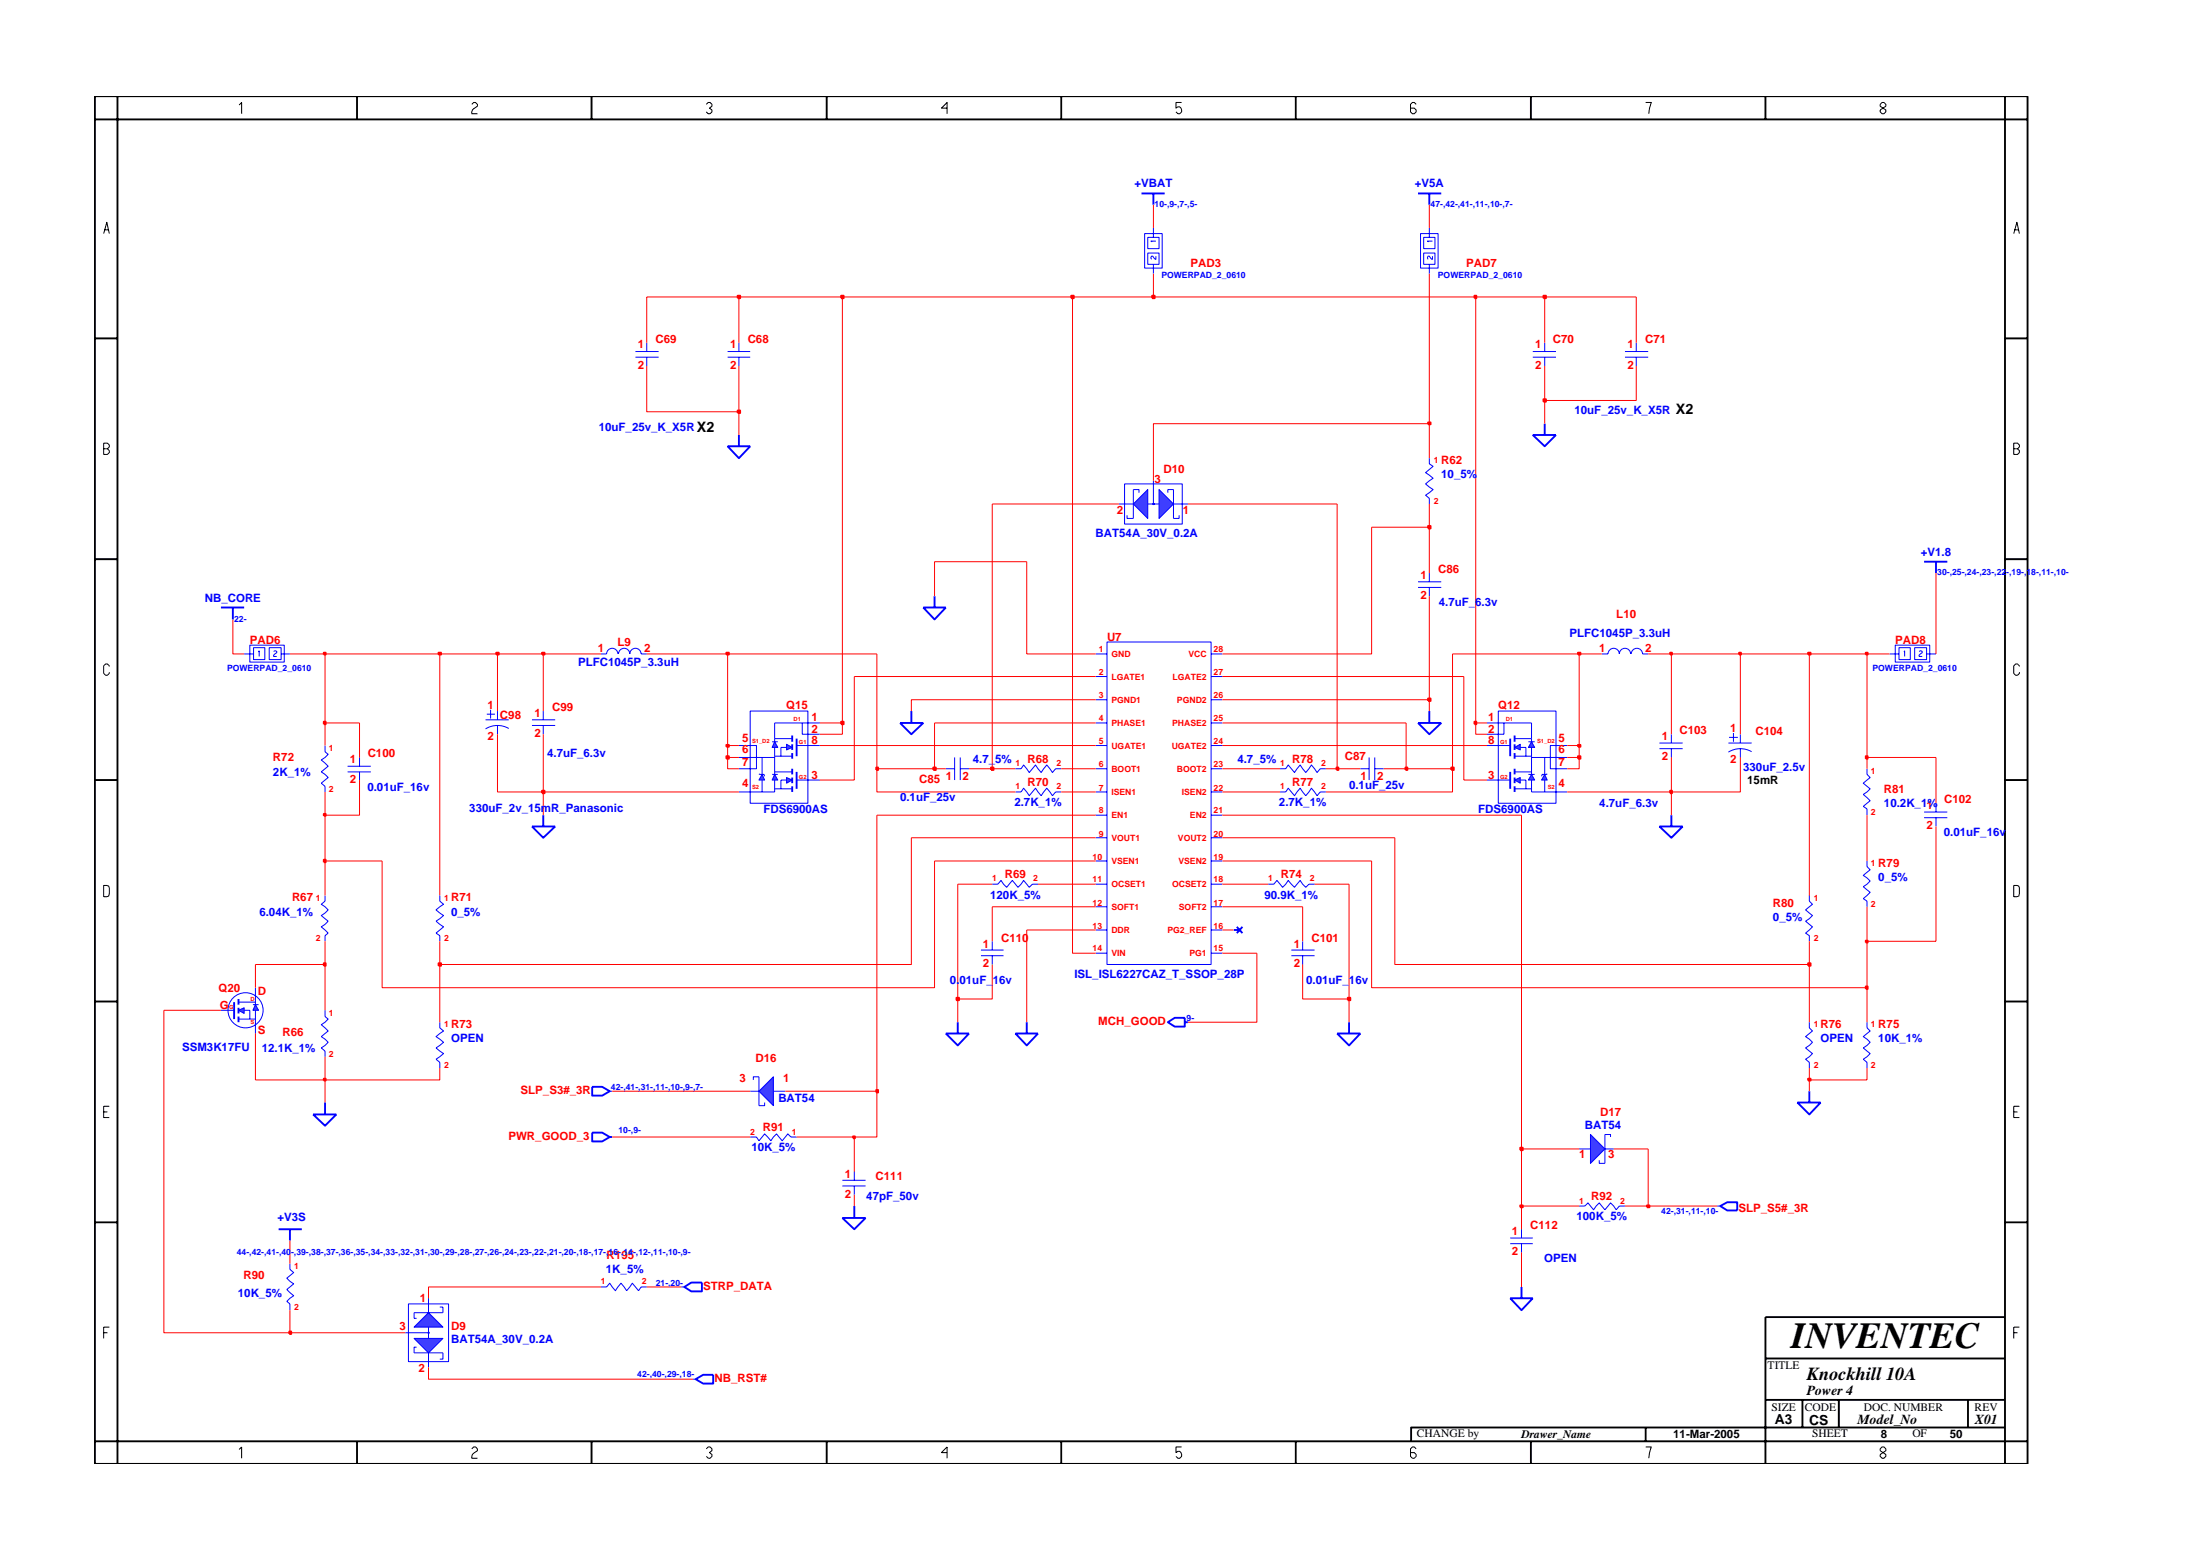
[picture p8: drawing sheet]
<svg xmlns="http://www.w3.org/2000/svg" width="297mm" height="210mm" viewBox="0 0 297 210" stroke-linecap="round" stroke-linejoin="round" font-family="sans-serif">
<path d="M154.5 31.5h2.4v4.7h-2.4zM155 32h1.5v1.6h-1.5zM155 34.1h1.5v1.6h-1.5zM155.7 30.8v1.2M155.7 35.7v1.2M156.1 32.5h-.7l.2 .1M156.1 34.6v.4l-.5-.4h-.1l-.1 .1 .1 .3" fill="none" stroke="#00f" stroke-width=".14"/>
<path d="M55.9 180.6h3.9l-1.9 2z" fill="#3c3cc8"/>
<path d="M55.9 180.6h3.9l-1.9 2z" fill="none" stroke="#00f" stroke-width=".14"/>
<path d="M55.9 179.1l2-1.9 1.9 1.9z" fill="#3c3cc8"/>
<path d="M54.7 179.9h3.2M55.9 179.1l2-1.9 1.9 1.9zM55.9 177.2h3.9M55.9 182.6h3.9" fill="none" stroke="#00f" stroke-width=".14"/>
<circle cx="57.9" cy="179.9" r=".08" fill="#3c3cc8"/>
<g fill="none" stroke="#00f" stroke-width=".14">
<path d="M255.1 88.3h1.3M255.9 87.1h4.6v2.3h-4.6zM256.4 87.4h1.5v1.6h-1.5zM257.1 88l.1-.2v.8M258.5 87.4h1.6v1.6h-1.6zM259.1 87.9l.3-.1 .1 .1v.2a.58 .58 0 0 0-.4 .5h.4M260.1 88.3h1.3M55.1 176h5.5v7.8h-5.5zM55.9 177.2v.7h.3M57.9 175.2v2M57.9 179.1v1.5M59.4 176.4h.4v.8"/>
<path d="M56.2 181.8h-.3v.8M57.9 182.6v1.9M59.8 182.6v.8h-.4"/>
<circle cx="57.9" cy="179.9" r=".08"/>
</g>
<path d="M191.5 97.6h3.1l-1.6 1.5zM193 96v1.6M242.7 148.8h3.1l-1.5 1.6zM244.3 147.3v1.5" fill="none" stroke="#00f" stroke-width=".25"/>
<path d="M155 66.1v3.9l-2-2z" fill="#3c3cc8"/>
<path d="M155 66.1v3.9l-2-2z" fill="none" stroke="#00f" stroke-width=".14"/>
<path d="M156.5 66.1l1.9 1.9-1.9 2z" fill="#3c3cc8"/>
<path d="M153 66.1v3.9M155.7 64.9v3.1M156.5 66.1l1.9 1.9-1.9 2zM158.4 66.1v3.9" fill="none" stroke="#00f" stroke-width=".14"/>
<circle cx="155.8" cy="68" r=".08" fill="#3c3cc8"/>
<g fill="none" stroke="#00f" stroke-width=".14">
<path d="M85.8 47.4h3.1M85.8 48.2h3.1M87.3 46.3v1.1M87.3 48.2v1.2M207 47.4h3.1M207 48.2h3.1M208.6 46.3v1.1M208.6 48.2v1.2M151.1 68h1.9M151.8 65.3h7.8v5.4h-7.8zM152.2 69.5v.5h.8M153 66.1h.8v.4"/>
<path d="M155 68h1.5M158.4 68h2M158.4 66.1h-.7v.4M159.2 69.5v.5h-.8M46.9 103.4h3.2M46.9 104.2h3.2M48.5 102.2v1.2M48.5 104.2v1.1M172.8 106.9h.8l.3-.5 .9 1 .7-1 .8 1 .8-1 .7 1 .5-.5h.7M244.3 120.8v.8l.4 .4-.9 .8 .9 .8-.9 .7 .9 .8-.9 .8 .5 .4v.7M252.1 138v.7l.4 .4-.9 .8 .9 .8-.9 .7 .9 .8-.9 .7 .5 .5v.7M101.3 147.3h1.2"/>
<path d="M102.5 145.3v3.9M104.4 147.3h1.6M39.1 170.5v.8l.6 .4-1 .8 1 .8-1 .7 1 .9-1 .7 .4 .4v.8"/>
<circle cx="155.8" cy="68" r=".08"/>
</g>
<path d="M137.1 139.5h3.1l-1.6 1.6zM138.6 138v1.5M166.6 125.5h.7M167 125.1l.8 .8M167.8 125.1l-.8 .8" fill="none" stroke="#00f" stroke-width=".25"/>
<path d="M102.5 147.3l1.9-2v3.9z" fill="#3c3cc8"/>
<g fill="none" stroke="#00f" stroke-width=".14">
<path d="M191.8 31.5h2.4v4.7h-2.4zM192.2 32h1.5v1.6h-1.5zM192.2 34.1h1.5v1.6h-1.5zM193 30.8v1.2M193 35.7v1.2M193.4 32.5h-.7l.2 .1M193.4 34.6v.4l-.4-.4h-.2l-.1 .1 .1 .3M191.5 78.5h3.1M191.5 79.3h3.1M193 61.8v.8l.5 .3-1 .9 1 .7-1 .8 1 .8-1 .7 .5 .5v.7M193 77.3v1.2M193 79.3v1.2"/>
<path d="M137.1 106.9h.8l.3-.5 .8 1 .8-1 .8 1 .7-1 .8 1 .4-.5h.8M259.8 109.6h3.1M259.8 110.3h3.1M261.4 108.4v1.2M261.4 110.3v1.2M43.9 120.8v.8l-.5 .4 .9 .8-.9 .8 .9 .7-.9 .8 .9 .8-.4 .4v.7M102.5 147.3l1.9-2v3.9zM102.5 145.3h-.8v.4M103.2 148.8v.4h-.7M113.7 159.3h3.2M115.3 158.1v1.2M113.7 160h3.2"/>
<path d="M115.3 160v1.2"/>
</g>
<path d="M191.5 26.1h3.1M193 26.1v1.5M99.8 58.7v1.5M98.2 60.2h3.1l-1.5 1.6zM29.8 82h3.2M31.4 82v1.6M203.9 99.7v2.4M157.7 138l.9-.6h1.4v1.1h-1.4zM160 138h.4" fill="none" stroke="#00f" stroke-width=".25"/>
<path d="M206.8 100.1l.4 .8h-.8z" fill="#3c3cc8"/>
<path d="M206.4 100.1h.8M206.8 100.1l.4 .8h-.8z" fill="none" stroke="#00f" stroke-width=".14"/>
<path d="M204.5 100.9l.8-.5v.8z" fill="#3c3cc8"/>
<path d="M204.5 99.7h2.3v.4M204.5 100.9l.8-.5v.8zM205.3 100.9h.7v1.2M206.8 100.9v1.2h-2.3" fill="none" stroke="#00f" stroke-width=".14"/>
<path d="M204.5 99.3v.8M204.5 100.4v.8M204.5 101.6v.8" fill="none" stroke="#00f" stroke-width=".25"/>
<path d="M208.6 104.5l.3 .8h-.8z" fill="#3c3cc8"/>
<path d="M206.8 97.6v2.1M208.6 104.5l.3 .8h-.8zM208.9 104.4l-.1 .1h-.6l-.1 .3" fill="none" stroke="#00f" stroke-width=".14"/>
<path d="M203.9 104.2v2.3" fill="none" stroke="#00f" stroke-width=".25"/>
<path d="M206.8 104.5l.4 .8h-.8z" fill="#3c3cc8"/>
<path d="M206.4 104.5h.8M206.8 104.5l.4 .8h-.8z" fill="none" stroke="#00f" stroke-width=".14"/>
<path d="M204.5 105.3l.8-.4v.8z" fill="#3c3cc8"/>
<g fill="none" stroke="#00f" stroke-width=".14">
<path d="M147.9 97.6h1.6M147.9 88.3h1.6M147.9 91.3h1.6M147.9 94.4h1.6M149.5 86.6h14v43.6h-14zM163.5 97.6h1.5M163.5 88.3h1.5M163.5 91.3h1.5M163.5 94.4h1.5M200.8 97.6h6M202.3 96h7.8v12.4h-7.8zM203.1 97.6v1.5h-2.3"/>
<path d="M233.5 99.5h1.1M234 98.9v1.2M235 99.1v1.2M134 119.3h.7l.5-.5 .7 .9 .8-.9 .7 .9 .8-.9 .8 .9 .4-.4h.8M147.9 100.6h1.6M147.9 106.9h1.6M147.9 103.7h1.6M147.9 119.3h1.6M147.9 110h1.6M147.9 113.1h1.6M147.9 116.2h1.6M163.5 100.6h1.5"/>
<path d="M163.5 106.9h1.5M163.5 103.7h1.5M163.5 119.3h1.5M163.5 110h1.5M163.5 113.1h1.5M163.5 116.2h1.5M200.8 105.3h3.1M200.8 100.6h3.1M204.5 105.3l.8-.4v.8zM204.5 106.5h2.3M204.5 104.2h2.3M205.3 105.3h.7v1.2"/>
<path d="M206.8 102.1v2.4M206.8 105.3v1.6h4.8M206.8 102.2h4.8M208.6 102.2v2.3M208.6 105.3v1.6M211.6 100.6h-2.3v3.1h2.3M233.4 100.3h3.1M235 101v1.2M236.5 101.4a3 3 0 0 0-3.1 .1M29.8 136.3h1.8M132.4 128.2h3.1M132.4 129h3.1"/>
<path d="M134 127v1.2M134 129v1.2M147.9 122.4h1.6M147.9 125.5h1.6M147.9 128.6h1.6M163.5 122.4h1.5M163.5 125.5h1.5M163.5 128.6h1.5M174.4 128.2h3.1M174.4 129h3.1M175.9 127v1.2M175.9 129v1.2"/>
</g>
<g fill="none" stroke="#00f" stroke-width=".25">
<path d="M207 58.7h3.1l-1.5 1.5zM208.6 57.2v1.5M71.8 111.5h3.2l-1.7 1.6zM73.3 110v1.5M204.5 103.7v.8M204.5 104.9v.8M204.5 106.1v.8M31.6 135.2v2.3M127.7 139.5h3.1l-1.5 1.6zM129.3 138v1.5M80 152.9h1.3l1 .5-1 .6h-1.3zM82.3 153.4h.4"/>
<path d="M203.9 175.2h3.1l-1.6 1.6zM205.4 173.7v1.5"/>
</g>
<path d="M34.5 135.6l.4 .7h-.8z" fill="#3c3cc8"/>
<path d="M34.1 135.6h.8M34.5 135.6l.4 .7h-.8z" fill="none" stroke="#00f" stroke-width=".14"/>
<path d="M32.2 136.3l.8-.3v.8z" fill="#3c3cc8"/>
<g fill="none" stroke="#00f" stroke-width=".14">
<path d="M32.2 136.3l.8-.3v.8zM32.2 137.5h2.3M32.2 135.2h2.3M33 136.3h.7v1.2M34.5 133.3v2.3M34.5 136.3v3.2M213.2 155.1h1.5M216.7 155.1h1.2M216.7 153.1v3.9"/>
<circle cx="33.2" cy="136.3" r="2.37"/>
</g>
<path d="M32.2 134.8v.8M32.2 136v.8M32.2 137.2v.8" fill="none" stroke="#00f" stroke-width=".25"/>
<path d="M214.7 153.1l2 2-2 1.9z" fill="#3c3cc8"/>
<path d="M219.4 47.4h3.1M219.4 48.2h3.1M220.9 46.3v1.1M220.9 48.2v1.2M252.1 116.2v.8l.4 .4-.9 .7 .9 .8-.9 .8 .9 .7-.9 .9 .5 .3v.8M101.3 153.4h.8l.4 .6 .7-1 .9 1 .7-1 .8 1 .8-1 .4 .4h.8M214.7 153.1l2 2-2 1.9zM215.9 156.6v.4h.8M216.7 153.1h.8v.3" fill="none" stroke="#00f" stroke-width=".14"/>
<path d="M107.6 99.7v2.4M121.5 97.6h3.2l-1.7 1.5zM123 96v1.6M180.5 139.5h3.2l-1.6 1.6zM182.1 138v1.5M113.7 164.4h3.2l-1.6 1.5zM115.3 162.8v1.6" fill="none" stroke="#00f" stroke-width=".25"/>
<path d="M104.6 100.1l.4 .8h-.7z" fill="#3c3cc8"/>
<path d="M104.3 100.1h.7M104.6 100.1l.4 .8h-.7z" fill="none" stroke="#00f" stroke-width=".14"/>
<path d="M106.2 100.4l.8 .5-.8 .3z" fill="#3c3cc8"/>
<path d="M107 99.7h-2.4v.4M104.6 100.9v1.2h2.4M106.2 100.4l.8 .5-.8 .3zM106.2 100.9h-.8v1.2" fill="none" stroke="#00f" stroke-width=".14"/>
<path d="M107 99.3v.8M107 100.4v.8M107 101.6v.8" fill="none" stroke="#00f" stroke-width=".25"/>
<path d="M102.9 104.5l.3 .8h-.7z" fill="#3c3cc8"/>
<path d="M104.6 97.6v2.1M102.5 104.4l.1 .1h.6v.3M102.9 104.5l.3 .8h-.7z" fill="none" stroke="#00f" stroke-width=".14"/>
<path d="M107.6 104.2v2.3" fill="none" stroke="#00f" stroke-width=".25"/>
<path d="M104.6 104.5l.4 .8h-.7z" fill="#3c3cc8"/>
<path d="M104.3 104.5h.7M104.6 104.5l.4 .8h-.7z" fill="none" stroke="#00f" stroke-width=".14"/>
<path d="M106.2 104.9l.8 .4-.8 .4z" fill="#3c3cc8"/>
<g fill="none" stroke="#00f" stroke-width=".14">
<path d="M98.2 47.4h3.1M98.2 48.2h3.1M99.8 46.3v1.1M99.8 48.2v1.2M33 88.3h1.2M33.7 87.1h4.7v2.3h-4.7zM34.2 87.4h1.6v1.6h-1.6zM34.9 88l.1-.2v.8M36.4 87.4h1.6v1.6h-1.6zM36.9 87.9l.3-.1 .2 .1v.2a.58 .58 0 0 0-.5 .5h.5M38 88.3h1.1M65.6 97.1h3.1"/>
<path d="M65.7 96.4h1.1M66.2 95.8v1.2M67.2 96v1.1M67.2 97.9v1.2M68.7 98.3a3 3 0 0 0-3.1 .1M71.8 97.1h3.2M71.8 97.9h3.2M73.3 96v1.1M73.3 97.9v1.2M81.1 88.3h.8a.76 .76 0 0 1 .8-.8 .76 .76 0 0 1 .7 .8M83.5 88.3a.76 .76 0 0 1 .8-.8 .76 .76 0 0 1 .7 .8 .76 .76 0 0 1 .8-.8 .76 .76 0 0 1 .8 .8h.7M101.3 96h7.8v12.4h-7.8z"/>
<path d="M104.6 97.6h6.1M108.3 97.6v1.5h2.4M216.3 88.3h.8a.76 .76 0 0 1 .8-.8 .76 .76 0 0 1 .7 .8 .76 .76 0 0 1 .8-.8 .76 .76 0 0 1 .8 .8M220.2 88.3a.76 .76 0 0 1 .8-.8 .76 .76 0 0 1 .8 .8h.7M225.7 99.1v1.2M43.9 100.6v.9l.4 .3-.9 .8 .9 .8-.9 .8 .9 .7-.9 .8 .5 .4v.8M99.8 100.6h2.3v3.1h-2.3M99.8 102.2h4.8M102.9 102.2v2.3M102.9 105.3v1.6M104.6 106.5h2.4M104.6 104.2h2.4"/>
<path d="M104.6 102.1v2.4M104.6 105.3v1.6h-4.8M106.2 104.9l.8 .4-.8 .4zM106.2 105.3h-.8v1.2M107.6 105.3h3.1M107.6 100.6h3.1M127.7 103.7h1.2M128.9 102.2v3.1M129.7 103.7h1.1M129.7 102.2v3.1M137.1 103.7h.8l.3-.5 .8 1.1 .8-1.1 .8 1.1 .7-1.1 .8 1.1 .4-.6h.8M171.2 119.3h.8l.4-.5 .8 .9 .7-.9 .9 .9 .7-.9 .8 .9 .4-.4h.8"/>
<path d="M172.8 103.7h.8l.3-.5 .9 1.1 .7-1.1 .8 1.1 .8-1.1 .7 1.1 .5-.6h.7M183.7 103.7h1.2M184.9 102.2v3.1M185.6 103.7h1.2M185.6 102.2v3.1M224.1 100.3h3.1M224.1 101h3.1M225.7 101v1.2M252.1 103.7v.8l.4 .4-.9 .8 .9 .8-.9 .7 .9 .9-.9 .7 .5 .4v.8M43.9 136.3v.9l.4 .3-.9 .8 .9 .8-.9 .8 .9 .8-.9 .7 .5 .4v.8M59.4 138v.7l.5 .4-1 .8 1 .8-1 .7 1 .8-1 .7 .5 .5v.7M59.4 120.8v.8l.5 .4-1 .8 1 .8-1 .7 1 .8-1 .8 .5 .4v.7"/>
<path d="M244.3 138v.7l.4 .4-.9 .8 .9 .8-.9 .7 .9 .8-.9 .7 .5 .5v.7M82.3 147.3h.4M81.1 173.7h.8l.4-.5 .8 1 .7-1 .8 1 .8-1 .8 1 .4-.5h.7M92 173.7h.4M203.9 167.1h3.1M203.9 167.8h3.1M205.4 165.9v1.2M205.4 167.8v1.2M213.2 162.8h.8l.4-.5 .8 1 .7-1 .8 1 .8-1 .7 1 .4-.5h.8M231.8 162.8h.5M93.6 186.1h.3"/>
</g>
<g fill="none" stroke="#00f" stroke-width=".25">
<path d="M154.1 26.1h3.2M155.7 26.1v1.5M259.8 75.8h3.1M261.4 75.8v1.5M124.7 82h3l-1.5 1.6zM126.2 80.5v1.5M107 103.7v.8M107 104.9v.8M107 106.1v.8M224.1 111.5h3.1l-1.5 1.6zM225.7 110v1.5M42.3 150.4h3.1l-1.5 1.5z"/>
<path d="M43.9 148.8v1.6M80 146.7h1.3l1 .6-1 .6h-1.3zM37.6 165.9h3.2M39.1 165.9v1.5M92.4 173.7l.9-.6h1.5v1.2h-1.5zM232.3 162.8l.9-.6h1.4v1.2h-1.4zM93.9 186.1l1-.6h1.4v1.2h-1.4z"/>
</g>
<path d="M22.1 136.3v43.6h17M57.9 184.5v1.6h35.7" fill="none" stroke="#f00" stroke-width=".14"/>
<path d="M39.1 179.7h.2v.3h-.2z" fill="#8e2323"/>
<path d="M39.1 179.7h.2v.3h-.2z" fill="none" stroke="#f00" stroke-width=".25"/>
<path d="M39.1 176.8v3.1h15.6M39.1 167.4v3.1M81.1 173.7h-23.2v1.5M87.3 173.7h4.7M115.3 161.2v1.6M205.4 162.8v3.1M205.4 169v4.7" fill="none" stroke="#f00" stroke-width=".14"/>
<path d="M205.3 162.7h.3v.2h-.3z" fill="#8e2323"/>
<path d="M205.3 162.7h.3v.2h-.3z" fill="none" stroke="#f00" stroke-width=".25"/>
<path d="M205.4 155.1v7.7h7.8M219.4 162.8h3.1" fill="none" stroke="#f00" stroke-width=".14"/>
<path d="M222.4 162.7h.3v.2h-.3z" fill="#8e2323"/>
<path d="M222.4 162.7h.3v.2h-.3z" fill="none" stroke="#f00" stroke-width=".25"/>
<path d="M115.3 153.4v4.7M222.5 155.1v7.7h9.3" fill="none" stroke="#f00" stroke-width=".14"/>
<path d="M205.3 154.9h.3v.3h-.3z" fill="#8e2323"/>
<path d="M205.3 154.9h.3v.3h-.3z" fill="none" stroke="#f00" stroke-width=".25"/>
<path d="M205.4 110v45.1h7.8M82.7 153.4h18.6M107.6 153.4h7.7M217.9 155.1h4.6" fill="none" stroke="#f00" stroke-width=".14"/>
<path d="M115.2 153.4h.2v.2h-.2z" fill="#8e2323"/>
<path d="M115.2 153.4h.2v.2h-.2z" fill="none" stroke="#f00" stroke-width=".25"/>
<path d="M43.9 145.7v3.1M82.7 147.3h18.6M106 147.3h12.4v6.1h-3.1" fill="none" stroke="#f00" stroke-width=".14"/>
<path d="M118.3 147.1h.3v.3h-.3z" fill="#8e2323"/>
<path d="M118.3 147.1h.3v.3h-.3z" fill="none" stroke="#f00" stroke-width=".25"/>
<path d="M118.4 110v37.3M34.5 139.5v6.2h9.4M244.3 145.7v1.6" fill="none" stroke="#f00" stroke-width=".14"/>
<path d="M43.7 145.6h.3v.2h-.3z" fill="#8e2323"/>
<path d="M43.7 145.6h.3v.2h-.3z" fill="none" stroke="#f00" stroke-width=".25"/>
<path d="M43.9 142.6v3.1h15.5v-1.6" fill="none" stroke="#f00" stroke-width=".14"/>
<path d="M244.1 145.6h.4v.2h-.4z" fill="#8e2323"/>
<path d="M244.1 145.6h.4v.2h-.4z" fill="none" stroke="#f00" stroke-width=".25"/>
<path d="M22.1 136.3h7.7M43.9 130.2v6.1M59.4 130.2v7.8M129.3 134.8v3.2M138.6 125.5v12.5M169.7 128.6v9.4h-9.3M182.1 134.8v3.2M244.3 130.2v7.8M252.1 133.3v4.7M244.3 144.1v1.6h7.8v-1.6" fill="none" stroke="#f00" stroke-width=".14"/>
<path d="M129.1 134.6h.4v.4h-.4z" fill="#8e2323"/>
<path d="M129.1 134.6h.4v.4h-.4z" fill="none" stroke="#f00" stroke-width=".25"/>
<path d="M129.3 119.3v15.5h4.7v-4.6M175.9 130.2v4.6h6.2" fill="none" stroke="#f00" stroke-width=".14"/>
<path d="M182 134.6h.3v.4h-.3z" fill="#8e2323"/>
<path d="M182 134.6h.3v.4h-.3z" fill="none" stroke="#f00" stroke-width=".25"/>
<path d="M51.6 116.2v17.1h74.6v-17.1M182.1 119.3v15.5M185.2 116.2v17.1h66.9M34.5 130.2v3.1" fill="none" stroke="#f00" stroke-width=".14"/>
<path d="M251.9 133.1h.3v.4h-.3z" fill="#8e2323"/>
<path d="M251.9 133.1h.3v.4h-.3z" fill="none" stroke="#f00" stroke-width=".25"/>
<path d="M34.5 130.2h9.4M252.1 127v6.3" fill="none" stroke="#f00" stroke-width=".14"/>
<path d="M43.7 130h.3v.3h-.3z" fill="#8e2323"/>
<path d="M43.7 130h.3v.3h-.3z" fill="none" stroke="#f00" stroke-width=".25"/>
<path d="M43.9 127v3.2" fill="none" stroke="#f00" stroke-width=".14"/>
<path d="M59.2 130h.3v.3h-.3z" fill="#8e2323"/>
<path d="M59.2 130h.3v.3h-.3z" fill="none" stroke="#f00" stroke-width=".25"/>
<path d="M123 113.1v17.1h-63.6v-3.2M188.3 113.1v17.1h56" fill="none" stroke="#f00" stroke-width=".14"/>
<path d="M244.1 130h.4v.3h-.4z" fill="#8e2323"/>
<path d="M244.1 130h.4v.3h-.4z" fill="none" stroke="#f00" stroke-width=".25"/>
<path d="M144.8 40.1v88.5h3.1M134 122.4v4.6M165 128.6h4.7M175.9 122.4v4.6M244.3 127v3.2" fill="none" stroke="#f00" stroke-width=".14"/>
<path d="M251.9 126.9h.3v.3h-.3z" fill="#8e2323"/>
<path d="M251.9 126.9h.3v.3h-.3z" fill="none" stroke="#f00" stroke-width=".25"/>
<path d="M59.4 88.3v32.5M244.3 88.3v32.5M43.9 116.2v4.6M129.3 119.3h4.7M140.2 119.3h7.7M165 119.3h6.2M177.5 119.3h4.6M261.4 111.5v15.5h-9.3v-4.6M134 122.4h13.9M138.6 125.5h9.3M165 125.5h1.6M165 122.4h10.9" fill="none" stroke="#f00" stroke-width=".14"/>
<path d="M43.7 116h.3v.4h-.3z" fill="#8e2323"/>
<path d="M43.7 116h.3v.4h-.3z" fill="none" stroke="#f00" stroke-width=".25"/>
<path d="M43.9 110v6.2h7.7M123 113.1h24.9M126.2 116.2h21.7M165 116.2h20.2M165 113.1h23.3M252.1 110v6.2" fill="none" stroke="#f00" stroke-width=".14"/>
<path d="M43.7 109.8h.3v.3h-.3z" fill="#8e2323"/>
<path d="M43.7 109.8h.3v.3h-.3z" fill="none" stroke="#f00" stroke-width=".25"/>
<path d="M67.2 99.1v7.8h6.1v3.1M48.5 105.3v4.7h-4.6v-3.1M118.4 110h29.5M165 110h40.4M225.7 106.9v3.1M261.4 102.2v6.2" fill="none" stroke="#f00" stroke-width=".14"/>
<path d="M73.2 106.7h.3v.3h-.3z" fill="#8e2323"/>
<path d="M73.2 106.7h.3v.3h-.3z" fill="none" stroke="#f00" stroke-width=".25"/>
<path d="M73.3 99.1v7.8h26.5M118.4 103.7v3.2h18.7M143.3 106.9h4.6M165 106.9h7.8M196.1 103.7v3.2h-17.1M211.6 106.9h14.1" fill="none" stroke="#f00" stroke-width=".14"/>
<path d="M225.5 106.7h.2v.3h-.2z" fill="#8e2323"/>
<path d="M225.5 106.7h.2v.3h-.2z" fill="none" stroke="#f00" stroke-width=".25"/>
<path d="M115.3 91.3v14h-4.6M197.6 91.3v14h3.2M98.2 102.2v1.5h1.6M225.7 102.2v4.7h9.3v-4.7" fill="none" stroke="#f00" stroke-width=".14"/>
<path d="M118.3 103.6h.3v.3h-.3z" fill="#8e2323"/>
<path d="M118.3 103.6h.3v.3h-.3z" fill="none" stroke="#f00" stroke-width=".25"/>
<path d="M118.4 88.3v15.4h7.8" fill="none" stroke="#f00" stroke-width=".14"/>
<path d="M126 103.6h.4v.3h-.4z" fill="#8e2323"/>
<path d="M126 103.6h.4v.3h-.4z" fill="none" stroke="#f00" stroke-width=".25"/>
<path d="M126.2 97.6v6.1h1.5M130.8 103.7h3.2" fill="none" stroke="#f00" stroke-width=".14"/>
<path d="M133.8 103.6h.3v.3h-.3z" fill="#8e2323"/>
<path d="M133.8 103.6h.3v.3h-.3z" fill="none" stroke="#f00" stroke-width=".25"/>
<path d="M134 68v35.7h3.1M143.3 103.7h4.6M165 103.7h7.8M179 103.7h1.5" fill="none" stroke="#f00" stroke-width=".14"/>
<path d="M180.5 103.6h.2v.3h-.2z" fill="#8e2323"/>
<path d="M180.5 103.6h.2v.3h-.2z" fill="none" stroke="#f00" stroke-width=".25"/>
<path d="M180.5 68v35.7h3.2M186.8 103.7h3.1" fill="none" stroke="#f00" stroke-width=".14"/>
<path d="M189.8 103.6h.2v.3h-.2z" fill="#8e2323"/>
<path d="M189.8 103.6h.2v.3h-.2z" fill="none" stroke="#f00" stroke-width=".25"/>
<path d="M189.9 97.6v6.1h6.2" fill="none" stroke="#f00" stroke-width=".14"/>
<path d="M195.9 103.6h.4v.3h-.4z" fill="#8e2323"/>
<path d="M195.9 103.6h.4v.3h-.4z" fill="none" stroke="#f00" stroke-width=".25"/>
<path d="M48.5 97.6v4.6M196.1 88.3v15.4M213.2 102.2v1.5h-1.6M252.1 102.2v1.5" fill="none" stroke="#f00" stroke-width=".14"/>
<path d="M98.1 102.1h.3v.3h-.3z" fill="#8e2323"/>
<path d="M98.1 102.1h.3v.3h-.3z" fill="none" stroke="#f00" stroke-width=".25"/>
<path d="M98.2 100.6v1.6h1.6M211.6 102.2h1.6" fill="none" stroke="#f00" stroke-width=".14"/>
<path d="M213 102.1h.4v.3h-.4z" fill="#8e2323"/>
<path d="M213 102.1h.4v.3h-.4z" fill="none" stroke="#f00" stroke-width=".25"/>
<path d="M213.2 100.6v1.6" fill="none" stroke="#f00" stroke-width=".14"/>
<path d="M251.9 102.1h.3v.3h-.3z" fill="#8e2323"/>
<path d="M251.9 102.1h.3v.3h-.3z" fill="none" stroke="#f00" stroke-width=".25"/>
<path d="M43.9 97.6v3M252.1 88.3v13.9h9.3" fill="none" stroke="#f00" stroke-width=".14"/>
<path d="M98.1 100.5h.3v.3h-.3z" fill="#8e2323"/>
<path d="M98.1 100.5h.3v.3h-.3z" fill="none" stroke="#f00" stroke-width=".25"/>
<path d="M98.2 88.3v12.3h1.6M110.7 100.6h37.2M165 100.6h35.8M211.6 100.6h1.6" fill="none" stroke="#f00" stroke-width=".14"/>
<path d="M213 100.5h.4v.3h-.4z" fill="#8e2323"/>
<path d="M213 100.5h.4v.3h-.4z" fill="none" stroke="#f00" stroke-width=".25"/>
<path d="M113.7 97.6v1.5h-3M199.2 97.6v1.5h1.6M213.2 88.3v12.3M225.7 88.3v10.8M235 88.3v10.8" fill="none" stroke="#f00" stroke-width=".14"/>
<path d="M43.7 97.4h.3v.3h-.3z" fill="#8e2323"/>
<path d="M43.7 97.4h.3v.3h-.3z" fill="none" stroke="#f00" stroke-width=".25"/>
<path d="M43.9 88.3v9.3h4.6M110.7 97.6h3" fill="none" stroke="#f00" stroke-width=".14"/>
<path d="M113.6 97.4h.3v.3h-.3z" fill="#8e2323"/>
<path d="M113.6 97.4h.3v.3h-.3z" fill="none" stroke="#f00" stroke-width=".25"/>
<path d="M113.7 40.1v57.5M126.2 97.6h21.7M165 97.6h24.9" fill="none" stroke="#f00" stroke-width=".14"/>
<path d="M199.1 97.4h.2v.3h-.2z" fill="#8e2323"/>
<path d="M199.1 97.4h.2v.3h-.2z" fill="none" stroke="#f00" stroke-width=".25"/>
<path d="M199.2 40.1v57.5h1.6M67.2 88.3v7.7M73.3 88.3v7.7M147.9 94.4h-24.9v1.6M165 94.4h28v1.6" fill="none" stroke="#f00" stroke-width=".14"/>
<path d="M192.8 94.3h.4v.3h-.4z" fill="#8e2323"/>
<path d="M192.8 94.3h.4v.3h-.4z" fill="none" stroke="#f00" stroke-width=".25"/>
<path d="M31.4 83.6v4.7h1.6M39.1 88.3h4.8M115.3 91.3h32.6M165 91.3h32.6M193 80.5v13.9" fill="none" stroke="#f00" stroke-width=".14"/>
<path d="M43.7 88.1h.3v.2h-.3z" fill="#8e2323"/>
<path d="M43.7 88.1h.3v.2h-.3z" fill="none" stroke="#f00" stroke-width=".25"/>
<path d="M43.9 88.3h15.5" fill="none" stroke="#f00" stroke-width=".14"/>
<path d="M59.2 88.1h.3v.2h-.3z" fill="#8e2323"/>
<path d="M59.2 88.1h.3v.2h-.3z" fill="none" stroke="#f00" stroke-width=".25"/>
<path d="M59.4 88.3h7.8" fill="none" stroke="#f00" stroke-width=".14"/>
<path d="M67 88.1h.3v.2h-.3z" fill="#8e2323"/>
<path d="M67 88.1h.3v.2h-.3z" fill="none" stroke="#f00" stroke-width=".25"/>
<path d="M67.2 88.3h6.1" fill="none" stroke="#f00" stroke-width=".14"/>
<path d="M73.2 88.1h.3v.2h-.3z" fill="#8e2323"/>
<path d="M73.2 88.1h.3v.2h-.3z" fill="none" stroke="#f00" stroke-width=".25"/>
<path d="M73.3 88.3h7.8M87.3 88.3h10.9" fill="none" stroke="#f00" stroke-width=".14"/>
<path d="M98.1 88.1h.3v.2h-.3z" fill="#8e2323"/>
<path d="M98.1 88.1h.3v.2h-.3z" fill="none" stroke="#f00" stroke-width=".25"/>
<path d="M138.6 75.8v12.5h9.3M185.2 71.1v17.2h-20.2M98.2 88.3h20.2M196.1 88.3h17.1" fill="none" stroke="#f00" stroke-width=".14"/>
<path d="M213 88.1h.4v.2h-.4z" fill="#8e2323"/>
<path d="M213 88.1h.4v.2h-.4z" fill="none" stroke="#f00" stroke-width=".25"/>
<path d="M213.2 88.3h3.1M222.5 88.3h3.2" fill="none" stroke="#f00" stroke-width=".14"/>
<path d="M225.5 88.1h.2v.2h-.2z" fill="#8e2323"/>
<path d="M225.5 88.1h.2v.2h-.2z" fill="none" stroke="#f00" stroke-width=".25"/>
<path d="M225.7 88.3h9.3" fill="none" stroke="#f00" stroke-width=".14"/>
<path d="M234.8 88.1h.3v.2h-.3z" fill="#8e2323"/>
<path d="M234.8 88.1h.3v.2h-.3z" fill="none" stroke="#f00" stroke-width=".25"/>
<path d="M235 88.3h9.3" fill="none" stroke="#f00" stroke-width=".14"/>
<path d="M244.1 88.1h.4v.2h-.4z" fill="#8e2323"/>
<path d="M244.1 88.1h.4v.2h-.4z" fill="none" stroke="#f00" stroke-width=".25"/>
<path d="M244.3 88.3h7.8" fill="none" stroke="#f00" stroke-width=".14"/>
<path d="M251.9 88.1h.3v.2h-.3z" fill="#8e2323"/>
<path d="M251.9 88.1h.3v.2h-.3z" fill="none" stroke="#f00" stroke-width=".25"/>
<path d="M138.6 75.8h-12.4v4.7M185.2 71.1h7.8v6.2M261.4 77.3v11M252.1 88.3h3" fill="none" stroke="#f00" stroke-width=".14"/>
<path d="M192.8 71h.4v.3h-.4z" fill="#8e2323"/>
<path d="M192.8 71h.4v.3h-.4z" fill="none" stroke="#f00" stroke-width=".25"/>
<path d="M99.8 55.6v3.1M134 68h17.1M160.4 68h20.1M193 61.8v-4.6h-37.3v7.7M193 68v3.1" fill="none" stroke="#f00" stroke-width=".14"/>
<path d="M192.8 57h.4v.3h-.4z" fill="#8e2323"/>
<path d="M192.8 57h.4v.3h-.4z" fill="none" stroke="#f00" stroke-width=".25"/>
<path d="M193 36.9v20.3M87.3 49.4v6.2h12.5M208.6 54v3.2" fill="none" stroke="#f00" stroke-width=".14"/>
<path d="M99.6 55.4h.3v.3h-.3z" fill="#8e2323"/>
<path d="M99.6 55.4h.3v.3h-.3z" fill="none" stroke="#f00" stroke-width=".25"/>
<path d="M99.8 49.4v6.2" fill="none" stroke="#f00" stroke-width=".14"/>
<path d="M208.4 53.9h.3v.3h-.3z" fill="#8e2323"/>
<path d="M208.4 53.9h.3v.3h-.3z" fill="none" stroke="#f00" stroke-width=".25"/>
<path d="M87.3 46.3v-6.2h12.5v6.2M208.6 49.4v4.6h12.3v-4.6M208.6 40.1v6.2M220.9 40.1v6.2" fill="none" stroke="#f00" stroke-width=".14"/>
<path d="M99.6 39.9h.3v.3h-.3z" fill="#8e2323"/>
<path d="M99.6 39.9h.3v.3h-.3z" fill="none" stroke="#f00" stroke-width=".25"/>
<path d="M99.8 40.1h13.9" fill="none" stroke="#f00" stroke-width=".14"/>
<path d="M113.6 39.9h.3v.3h-.3z" fill="#8e2323"/>
<path d="M113.6 39.9h.3v.3h-.3z" fill="none" stroke="#f00" stroke-width=".25"/>
<path d="M113.7 40.1h31.1" fill="none" stroke="#f00" stroke-width=".14"/>
<path d="M144.6 39.9h.4v.3h-.4z" fill="#8e2323"/>
<path d="M144.6 39.9h.4v.3h-.4z" fill="none" stroke="#f00" stroke-width=".25"/>
<path d="M144.8 40.1h10.9" fill="none" stroke="#f00" stroke-width=".14"/>
<path d="M155.6 39.9h.3v.3h-.3z" fill="#8e2323"/>
<path d="M155.6 39.9h.3v.3h-.3z" fill="none" stroke="#f00" stroke-width=".25"/>
<path d="M155.7 36.9v3.2h43.5" fill="none" stroke="#f00" stroke-width=".14"/>
<path d="M199.1 39.9h.2v.3h-.2z" fill="#8e2323"/>
<path d="M199.1 39.9h.2v.3h-.2z" fill="none" stroke="#f00" stroke-width=".25"/>
<path d="M199.2 40.1h9.4" fill="none" stroke="#f00" stroke-width=".14"/>
<path d="M208.4 39.9h.3v.3h-.3z" fill="#8e2323"/>
<path d="M208.4 39.9h.3v.3h-.3z" fill="none" stroke="#f00" stroke-width=".25"/>
<path d="M155.7 27.6v3.2M193 27.6v3.2M208.6 40.1h12.3" fill="none" stroke="#f00" stroke-width=".14"/>
<g fill="none" stroke="#000" stroke-width=".25">
<path d="M12.8 13h261v184.6h-261zM12.8 16.1h261M15.9 13v184.6M48.2 13v3.1M79.9 13v3.1M111.6 13v3.1M143.3 13v3.1M174.9 13v3.1M206.7 13v3.1M238.4 13v3.1M270.7 13v184.6M12.8 45.7h3.1"/>
<path d="M270.7 45.7h3.1M12.8 75.5h3.1M270.7 75.5h3.1M12.8 105.3h3.1M270.7 105.3h3.1M12.8 135.2h3.1M270.7 135.2h3.1M12.8 165h3.1M270.7 165h3.1M270.7 177.7h-32.3v19.9M12.8 194.5h261M48.2 194.5v3.1"/>
<path d="M79.9 194.5v3.1M111.6 194.5v3.1M143.3 194.5v3.1M174.9 194.5v3.1M206.7 194.5v3.1M222.2 192.6v1.9M238.4 183.3h32.3M238.4 188.9h32.3M243.4 188.9v3.7M248.3 188.9v3.7M265.7 188.9v3.7M270.7 192.6h-80.2v1.9"/>
</g>
<g fill="none" stroke="#000" stroke-width=".14">
<path d="M32.3 14.2l.3-.4v1.6M63.7 14.1l.3-.3h.2l.3 .3v.2l-.5 .4-.3 .4v.3h.8M95.4 14.1l.2-.3h.3l.2 .3v.2l-.3 .3 .3 .2v.3l-.2 .3h-.3l-.2-.3M127.9 14.6h-.8l.8-.8v1.6M159.5 13.8h-.7v.8l.2-.2a.5 .5 0 0 1 .5 .7l-.2 .3h-.3l-.2-.3M191.2 14.1l-.2-.3h-.3l-.3 .3v1l.3 .3h.3l.2-.3v-.3l-.2-.2h-.6M222.2 13.8h.8l-.4 1.6M253.9 14.1l.2-.3h.3l.2 .3v.2l-.7 .5v.3l.2 .3h.3l.2-.3v-.3l-.7-.5zM14 31.5l.4-1.5 .4 1.5M14.1 31h.6M271.9 31.5l.4-1.5 .4 1.5M272 31h.6"/>
<path d="M14 59.8h.5l.3 .3v.2l-.3 .3 .3 .2v.3l-.3 .2h-.5zM14 60.6h.5M271.9 60.6h.5l.3-.3v-.2l-.3-.3h-.5v1.5h.5l.3-.2v-.3l-.3-.2M14.8 89.9l-.3-.3h-.2l-.3 .3v1l.3 .2h.2l.3-.2v-.2M272.7 89.9l-.3-.3h-.3l-.2 .3v1l.2 .2h.3l.3-.2v-.2M14 119.5l.7 .1 .1 .2-.1 1.1-.7 .1zM271.9 119.5l.7 .1 .1 .2-.1 1.1-.7 .1zM14 150.1h.5M14.8 149.3h-.8v1.5h.8M271.9 150.1h.5M272.7 149.3h-.8v1.5h.8M14 179.9h.5"/>
<path d="M14.8 179.1h-.8v1.5M271.9 179.9h.5M272.7 179.1h-.8v1.5M32.3 195.6l.3-.3v1.5M63.7 195.5l.3-.2h.2l.3 .2v.3l-.7 .5-.1 .2v.3h.8M95.4 195.5l.2-.2h.3l.2 .2v.3l-.3 .2 .3 .3v.2l-.2 .3h-.3l-.2-.3M127.9 196h-.8l.8-.7v1.5M159.5 195.3h-.7v.7l.2-.1a.5 .5 0 0 1 .5 .6l-.2 .3h-.3l-.2-.3M191.2 195.5l-.2-.2h-.3l-.3 .2v1l.3 .3h.3l.2-.3v-.2l-.2-.3h-.6M222.2 195.3h.8l-.4 1.5M254.1 195.3l-.2 .2v.3l.7 .5v.2l-.2 .3h-.3l-.2-.3v-.2l.7-.5v-.3l-.2-.2z"/>
</g>
<text font-size="5" x="241.8" y="182">INVENTEC</text>
<text font-size="2.5" x="244" y="186.3">Knockhill 10A</text>
<g font-size="1.9">
<text x="94.1" y="58.3">X2</text>
<text x="226.3" y="55.9">X2</text>
<text x="244" y="188.2">Power 4</text>
<text x="239.6" y="192.2">A3</text>
<text x="244.3" y="192.3">CS</text>
<text x="250.8" y="192.2">Model_No</text>
<text x="266.6" y="192.2">X01</text>
</g>
<g font-size="1.6" fill="#00f">
<text x="153.2" y="25.3">+VBAT</text>
<text x="191" y="25.3">+V5A</text>
<text x="80.8" y="58.2">10uF_25v_K_X5R</text>
<text x="212.6" y="55.9">10uF_25v_K_X5R</text>
<text x="194.6" y="64.5">10_5%</text>
<text x="147.9" y="72.5">BAT54A_30V_0.2A</text>
<text x="259.3" y="75">+V1.8</text>
<text x="27.6" y="81.2">NB_CORE</text>
<text x="194.3" y="81.8">4.7uF_6.3v</text>
<text x="78" y="89.9">PLFC1045P_3.3uH</text>
<text x="211.9" y="86">PLFC1045P_3.3uH</text>
<text x="36.9" y="104.7">2K_1%</text>
<text x="49.6" y="106.7">0.01uF_16v</text>
<text x="73.9" y="102.2">4.7uF_6.3v</text>
<text x="131.3" y="103">4.7_5%</text>
<text x="167.1" y="103">4.7_5%</text>
<text x="182.1" y="106.4">0.1uF_25v</text>
<text x="235.4" y="104.1">330uF_2.5v</text>
<text x="63.4" y="109.6">330uF_2v_15mR_Panasonic</text>
<text x="103.1" y="109.8">FDS6900AS</text>
<text x="121.5" y="108">0.1uF_25v</text>
<text x="137" y="108.8">2.7K_1%</text>
<text x="172.7" y="108.8">2.7K_1%</text>
<text x="199.6" y="109.8">FDS6900AS</text>
<text x="215.9" y="108.9">4.7uF_6.3v</text>
<text x="254.4" y="108.9">10.2K_1%</text>
<text x="262.5" y="112.9">0.01uF_16v</text>
<text x="253.6" y="118.9">0_5%</text>
<text x="35" y="123.6">6.04K_1%</text>
<text x="60.9" y="123.6">0_5%</text>
<text x="133.7" y="121.3">120K_5%</text>
<text x="170.7" y="121.3">90.9K_1%</text>
<text x="239.4" y="124.3">0_5%</text>
<text x="145.1" y="131.9">ISL_ISL6227CAZ_T_SSOP_28P</text>
<text x="128.3" y="132.8">0.01uF_16v</text>
<text x="176.3" y="132.8">0.01uF_16v</text>
<text x="24.6" y="141.8">SSM3K17FU</text>
<text x="35.3" y="142">12.1K_1%</text>
<text x="60.9" y="140.7">OPEN</text>
<text x="245.8" y="140.7">OPEN</text>
<text x="253.6" y="140.7">10K_1%</text>
<text x="105.1" y="148.8">BAT54</text>
<text x="101.4" y="155.4">10K_5%</text>
<text x="214" y="152.3">BAT54</text>
<text x="117" y="162">47pF_50v</text>
<text x="37.5" y="164.8">+V3S</text>
<text x="212.9" y="164.7">100K_5%</text>
<text x="81.8" y="171.7">1K_5%</text>
<text x="208.5" y="170.4">OPEN</text>
<text x="32.1" y="175">10K_5%</text>
<text x="60.9" y="181.2">BAT54A_30V_0.2A</text>
</g>
<g font-size="1.6" fill="#f00">
<text x="160.7" y="36">PAD3</text>
<text x="198" y="36">PAD7</text>
<text x="86.1" y="47">1</text>
<text x="88.5" y="46.2">C69</text>
<text x="98.6" y="47">1</text>
<text x="101" y="46.2">C68</text>
<text x="207.3" y="47">1</text>
<text x="209.7" y="46.2">C70</text>
<text x="219.7" y="47">1</text>
<text x="222.1" y="46.2">C71</text>
<text x="86.1" y="49.8">2</text>
<text x="98.6" y="49.8">2</text>
<text x="207.3" y="49.8">2</text>
<text x="219.7" y="49.8">2</text>
<text x="155.9" y="65.2">3</text>
<text x="157.1" y="63.8">D10</text>
<text x="194.6" y="62.6">R62</text>
<text x="150.8" y="69.3">2</text>
<text x="159.7" y="69.3">1</text>
<text x="194.2" y="77.3">C86</text>
<text x="191.8" y="78.1">1</text>
<text x="191.8" y="80.9">2</text>
<text x="218.2" y="83.4">L10</text>
<text x="33.7" y="86.9">PAD6</text>
<text x="80.7" y="88">1</text>
<text x="83.4" y="87.2">L9</text>
<text x="87" y="88">2</text>
<text x="149.5" y="86.5">U7</text>
<text x="215.9" y="88">1</text>
<text x="222.1" y="88">2</text>
<text x="255.9" y="86.9">PAD8</text>
<text x="65.8" y="95.6">1</text>
<text x="106.1" y="95.6">Q15</text>
<text x="202.3" y="95.6">Q12</text>
<text x="65.8" y="99.9">2</text>
<text x="67.5" y="97">C98</text>
<text x="72.1" y="96.8">1</text>
<text x="72.1" y="99.5">2</text>
<text x="74.5" y="96">C99</text>
<text x="100.2" y="101.6">6</text>
<text x="100.2" y="100.1">5</text>
<text x="109.6" y="100.4">8</text>
<text x="109.6" y="97.3">1</text>
<text x="109.6" y="98.9">2</text>
<text x="200.9" y="97.3">1</text>
<text x="200.9" y="98.9">2</text>
<text x="200.9" y="100.4">8</text>
<text x="210.4" y="100.1">5</text>
<text x="210.4" y="101.6">6</text>
<text x="224.4" y="99.8">1</text>
<text x="226.8" y="99.1">C103</text>
<text x="233.6" y="98.7">1</text>
<text x="237" y="99.2">C104</text>
<text x="36.9" y="102.7">R72</text>
<text x="47.3" y="103">1</text>
<text x="47.3" y="105.7">2</text>
<text x="49.6" y="102.2">C100</text>
<text x="100.2" y="103.4">7</text>
<text x="100.2" y="106.3">4</text>
<text x="109.6" y="105.1">3</text>
<text x="124.1" y="105.7">C85</text>
<text x="127.7" y="105.3">1</text>
<text x="130" y="105.3">2</text>
<text x="138.7" y="106.1">R70</text>
<text x="138.7" y="103">R68</text>
<text x="174.5" y="106.1">R77</text>
<text x="174.5" y="103">R78</text>
<text x="181.6" y="102.6">C87</text>
<text x="183.7" y="105.3">1</text>
<text x="185.9" y="105.3">2</text>
<text x="200.9" y="105.1">3</text>
<text x="210.4" y="106.3">4</text>
<text x="210.4" y="103.4">7</text>
<text x="224.4" y="102.6">2</text>
<text x="233.6" y="103">2</text>
<text x="254.4" y="107">R81</text>
<text x="260.1" y="109.2">1</text>
<text x="260.1" y="111.9">2</text>
<text x="262.5" y="108.4">C102</text>
<text x="135.7" y="118.5">R69</text>
<text x="172.9" y="118.5">R74</text>
<text x="253.6" y="117">R79</text>
<text x="39.4" y="121.6">R67</text>
<text x="60.9" y="121.6">R71</text>
<text x="239.4" y="122.4">R80</text>
<text x="132.7" y="127.9">1</text>
<text x="132.7" y="130.6">2</text>
<text x="135.2" y="127.1">C110</text>
<text x="174.7" y="127.9">1</text>
<text x="174.7" y="130.6">2</text>
<text x="177.1" y="127.1">C101</text>
<text x="29.5" y="133.9">Q20</text>
<text x="29.7" y="136.2">G</text>
<text x="34.8" y="134.3">D</text>
<text x="34.8" y="139.6">S</text>
<text x="38.1" y="139.8">R66</text>
<text x="60.9" y="138.7">R73</text>
<text x="102" y="143.3">D16</text>
<text x="148.3" y="138.4">MCH_GOOD</text>
<text x="245.8" y="138.7">R76</text>
<text x="253.6" y="138.7">R75</text>
<text x="70.3" y="147.7">SLP_S3#_3R</text>
<text x="99.9" y="146.1">3</text>
<text x="105.8" y="146">1</text>
<text x="68.7" y="153.9">PWR_GOOD_3</text>
<text x="103" y="152.7">R91</text>
<text x="216" y="150.6">D17</text>
<text x="114.1" y="158.9">1</text>
<text x="114.1" y="161.6">2</text>
<text x="118.2" y="159.3">C111</text>
<text x="213.2" y="156.2">1</text>
<text x="214.8" y="162">R92</text>
<text x="217.1" y="156.2">3</text>
<text x="204.1" y="166.7">1</text>
<text x="206.6" y="165.9">C112</text>
<text x="234.7" y="163.6">SLP_S5#_3R</text>
<text x="32.9" y="172.6">R90</text>
<text x="81.9" y="169.9">R195</text>
<text x="204.1" y="169.4">2</text>
<text x="54" y="179.5">3</text>
<text x="56.7" y="175.7">1</text>
<text x="60.9" y="179.5">D9</text>
<text x="94.9" y="174.1">STRP_DATA</text>
<text x="56.5" y="185.1">2</text>
<text x="96.5" y="186.5">NB_RST#</text>
</g>
<g font-size="1.6">
<text x="235.9" y="105.9">15mR</text>
<text x="238.7" y="184.8">TITLE</text>
<text x="239.2" y="190.4">SIZE</text>
<text x="243.7" y="190.4">CODE</text>
<text x="251.6" y="190.4">DOC. NUMBER</text>
<text x="266.6" y="190.4">REV</text>
<text x="191.3" y="193.9">CHANGE by</text>
<text x="205.4" y="194.1">Drawer_Name</text>
<text x="225.9" y="194.1">11-Mar-2005</text>
<text x="244.7" y="193.9">SHEET</text>
<text x="253.9" y="194.1">8</text>
<text x="258.2" y="193.9">OF</text>
<text x="263.3" y="194.1">50</text>
</g>
<g font-size="1.2" fill="#00f">
<text x="155.9" y="27.9">10-,9-,7-,5-</text>
<text x="193.2" y="27.9">47-,42-,41-,11-,10-,7-</text>
<text x="156.8" y="37.5">POWERPAD_2_0610</text>
<text x="194.1" y="37.5">POWERPAD_2_0610</text>
<text x="261.6" y="77.6">30-,25-,24-,23-,22-,19-,18-,11-,10-</text>
<text x="31.6" y="83.9">22-</text>
<text x="30.7" y="90.5">POWERPAD_2_0610</text>
<text x="252.8" y="90.5">POWERPAD_2_0610</text>
<text x="160.2" y="137.8">9-</text>
<text x="82.5" y="147.1">42-,41-,31-,11-,10-,9-,7-</text>
<text x="83.5" y="152.9">10-,9-</text>
<text x="224.3" y="163.9">42-,31-,11-,10-</text>
<text x="32" y="169.4">44-,42-,41-,40-,39-,38-,37-,36-,35-,34-,33-,32-,31-,30-,29-,28-,27-,26-,24-,23-,22-,21-,20-,18-,17-,16-,14-,12-,11-,10-,9-</text>
<text x="88.5" y="173.5">21-,20-</text>
<text x="86" y="185.9">42-,40-,29-,18-</text>
</g>
<g font-size="1.2" fill="#f00">
<text x="193.6" y="62.5">1</text>
<text x="193.6" y="68">2</text>
<text x="148.4" y="88">1</text>
<text x="150.1" y="88.7">GND</text>
<text x="160.5" y="88.7">VCC</text>
<text x="163.9" y="88">28</text>
<text x="148.4" y="94.3">3</text>
<text x="148.4" y="91.1">2</text>
<text x="150.1" y="94.9">PGND1</text>
<text x="150.1" y="91.7">LGATE1</text>
<text x="158.3" y="91.7">LGATE2</text>
<text x="158.9" y="94.9">PGND2</text>
<text x="163.9" y="94.3">26</text>
<text x="163.9" y="91.1">27</text>
<text x="44.4" y="101.3">1</text>
<text x="148.4" y="97.3">4</text>
<text x="148.4" y="100.4">5</text>
<text x="150.1" y="98">PHASE1</text>
<text x="150.1" y="101.1">UGATE1</text>
<text x="158.2" y="101.1">UGATE2</text>
<text x="158.3" y="98">PHASE2</text>
<text x="163.9" y="97.3">25</text>
<text x="163.9" y="100.4">24</text>
<text x="44.4" y="106.9">2</text>
<text x="137.1" y="106.5">1</text>
<text x="137.1" y="103.4">1</text>
<text x="142.6" y="106.5">2</text>
<text x="142.6" y="103.4">2</text>
<text x="148.4" y="103.6">6</text>
<text x="148.4" y="106.7">7</text>
<text x="150.1" y="104.2">BOOT1</text>
<text x="150.1" y="107.3">ISEN1</text>
<text x="158.9" y="104.2">BOOT2</text>
<text x="159.6" y="107.3">ISEN2</text>
<text x="163.9" y="103.6">23</text>
<text x="163.9" y="106.7">22</text>
<text x="172.8" y="103.4">1</text>
<text x="172.8" y="106.5">1</text>
<text x="178.4" y="103.4">2</text>
<text x="178.4" y="106.5">2</text>
<text x="252.6" y="104.5">1</text>
<text x="148.4" y="112.9">9</text>
<text x="148.4" y="109.8">8</text>
<text x="150.1" y="113.5">VOUT1</text>
<text x="150.1" y="110.4">EN1</text>
<text x="159" y="113.5">VOUT2</text>
<text x="160.7" y="110.4">EN2</text>
<text x="163.9" y="112.9">20</text>
<text x="163.9" y="109.8">21</text>
<text x="252.6" y="110">2</text>
<text x="134" y="118.9">1</text>
<text x="139.5" y="118.9">2</text>
<text x="147.5" y="116">10</text>
<text x="147.5" y="119.1">11</text>
<text x="150.1" y="116.6">VSEN1</text>
<text x="150.1" y="119.8">OCSET1</text>
<text x="158.3" y="119.8">OCSET2</text>
<text x="159.1" y="116.6">VSEN2</text>
<text x="163.9" y="116">19</text>
<text x="163.9" y="119.1">18</text>
<text x="171.2" y="118.9">1</text>
<text x="176.8" y="118.9">2</text>
<text x="252.6" y="116.9">1</text>
<text x="42.6" y="121.6">1</text>
<text x="60" y="121.6">1</text>
<text x="147.5" y="125.3">13</text>
<text x="147.5" y="122.2">12</text>
<text x="150.1" y="125.9">DDR</text>
<text x="150.1" y="122.8">SOFT1</text>
<text x="157.6" y="125.9">PG2_REF</text>
<text x="159.2" y="122.8">SOFT2</text>
<text x="163.9" y="125.3">16</text>
<text x="163.9" y="122.2">17</text>
<text x="244.9" y="121.6">1</text>
<text x="252.6" y="122.4">2</text>
<text x="42.6" y="127">2</text>
<text x="60" y="127">2</text>
<text x="147.5" y="128.4">14</text>
<text x="150.1" y="129.1">VIN</text>
<text x="160.6" y="129.1">PG1</text>
<text x="163.9" y="128.4">15</text>
<text x="244.9" y="127">2</text>
<text x="44.4" y="137">1</text>
<text x="44.4" y="142.6">2</text>
<text x="60" y="138.7">1</text>
<text x="244.9" y="138.7">1</text>
<text x="252.6" y="138.7">1</text>
<text x="60" y="144.1">2</text>
<text x="244.9" y="144.1">2</text>
<text x="252.6" y="144.1">2</text>
<text x="101.3" y="153.1">2</text>
<text x="106.9" y="153.1">1</text>
<text x="213.2" y="162.4">1</text>
<text x="218.8" y="162.4">2</text>
<text x="39.7" y="171.3">1</text>
<text x="81.1" y="173.3">1</text>
<text x="86.7" y="173.3">2</text>
<text x="39.7" y="176.8">2</text>
</g>
<g font-size=".8" fill="#f00">
<text x="101.5" y="100.3">S1_D2</text>
<text x="107.2" y="97.3">D1</text>
<text x="107.9" y="100.4">G1</text>
<text x="202.6" y="100.4">G1</text>
<text x="203.3" y="97.3">D1</text>
<text x="207.5" y="100.3">S1_D2</text>
<text x="101.5" y="106.5">S2</text>
<text x="107.9" y="105.1">G2</text>
<text x="202.6" y="105.1">G2</text>
<text x="209" y="106.5">S2</text>
<text x="30.9" y="136.2">G</text>
<text x="33.8" y="135">D</text>
<text x="33.8" y="138.2">S</text>
</g>
</svg>
